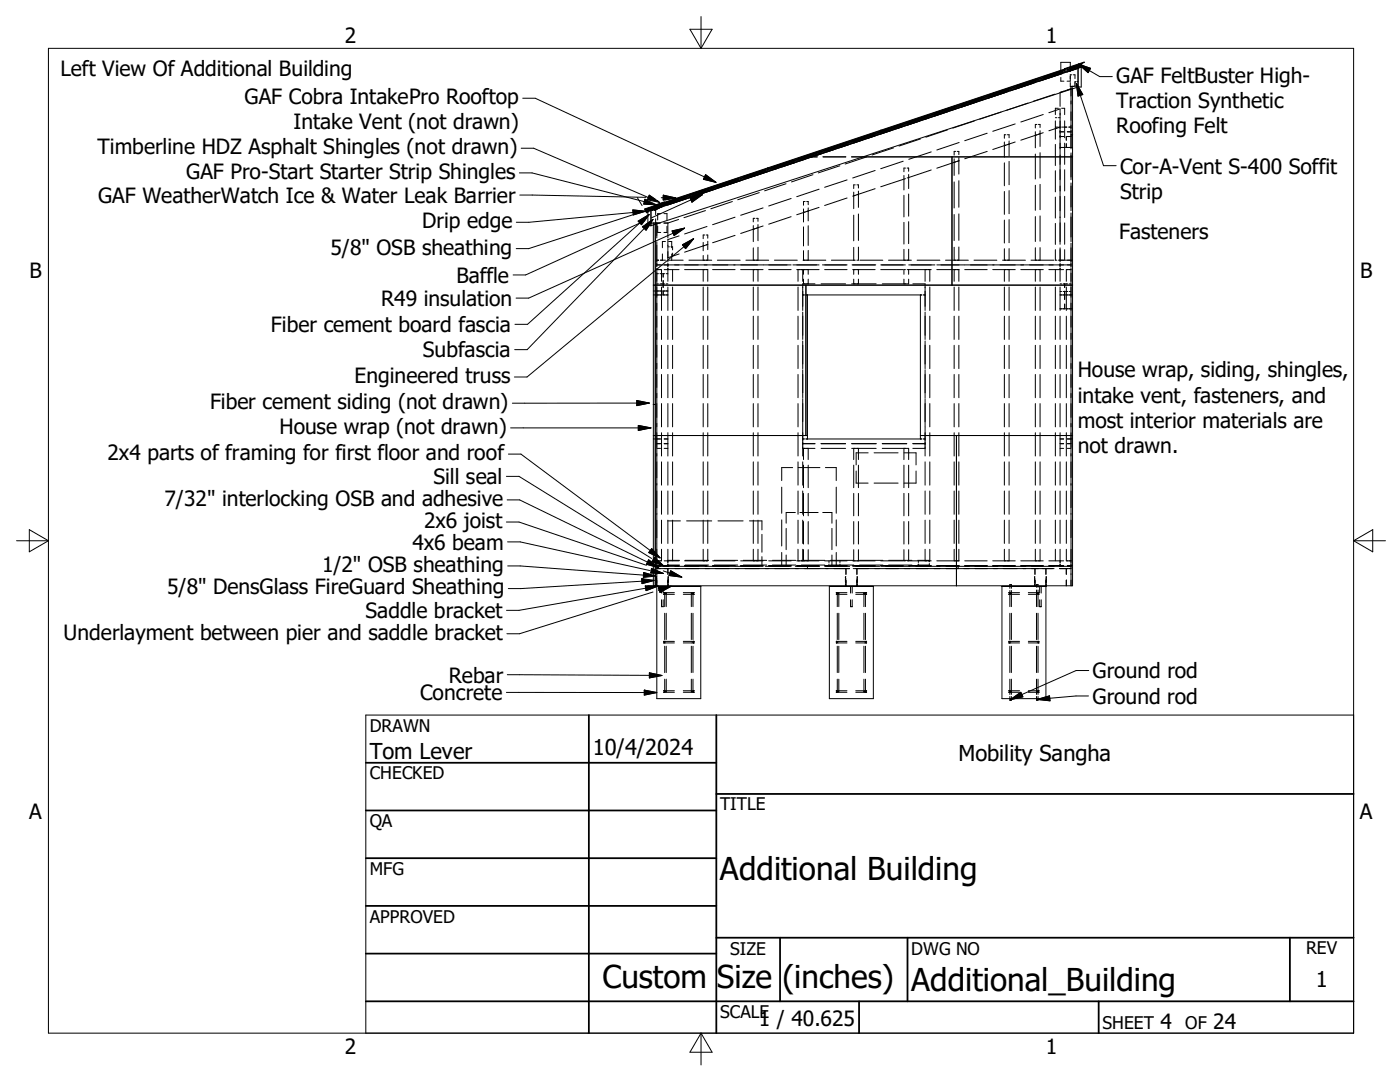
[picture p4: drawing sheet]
<svg xmlns="http://www.w3.org/2000/svg" width="279mm" height="216mm" viewBox="0 0 279 216" stroke-linecap="round" stroke-linejoin="round" font-family="sans-serif">
<g fill="none" stroke="#000" stroke-width=".2">
<path d="M9.7 9.6h260.4v196.6h-260.4zM104.3 19.6h2.5l36.1 16.8M137.7 5.8h4.4l-2.2 3.8zM139.9 3.3v6.3M196 19.6l-4.7 1.6M196.2 19.4l-4.4 1.4M196.3 19.7l-4.3 1.5M197.4 19.1l-4 1.3M198.4 18.5h.1M198.4 18.5l-65.8 22M201.6 17.5l-4.3 1.5M201.7 17.9l-4.3 1.5"/>
<path d="M207 15.7l-4.3 1.5M207.2 16.1l-4.4 1.4M207.5 15.8l-10.8 3.6M207.5 15.7l-4 1.3M209.3 15h.1M209.3 15.1h.1M209.7 15l-.4 .1M210.5 14.7l-2 .7M210.5 14.7v.1M210.5 14.7l-.4 .1M210.5 18.8l-4.3 1.4M210.5 14.8l-2 .6"/>
<path d="M210.5 14.6h.1M211.7 15.5v.7h.6M212 14.7l-4.3 1.4M212 14.3l-4.5 1.4M212.1 14.2l-1.6 .6M212.3 18.2l-.7 .3v2.7M212.5 13.9l-4.4 1.5M212.5 13.7h.1M212.5 13.8l3.9-1.4-85.7 28.5 1.8-.5M212.5 13.7v.1M212.5 13.8h.1M212.6 13.8l-14.2 4.7"/>
<path d="M212.6 14.3l-4.3 1.4M213 17.9l.7-.2-2.1 .7M213.6 16.5v.7M213.6 14.3v-1.9h-1.9v2.4M213.7 17.2h.7M213.7 17.2v12.5M213.9 14.9h-.3v1.3h-.6M214.1 17.2h.1M214.1 17.6v99.3h-83.7v-72.1M214.1 17.2v.2M214.2 14.9h.3v.8M214.7 17.2h.4"/>
<path d="M214.7 16.3h-.2v.9M214.8 16.7l5.4 16.4h2.6M214.8 16.7l1.3 2.2-1 .3zM214.9 16.3h.2M215.1 13.2h.1M215.1 17.2h.1M215.1 13v.4M215.1 13.4v4M215.1 13.6l-2.2 .8M215.1 13.2l-2.1 .7M215.1 13.2l-1.5 .4M215.1 17.4l-85.2 27.6"/>
<path d="M215.2 12.8l4.3 2.5h2.5M215.2 12.8l2.4 .8-.4 .9zM215.7 12.8l-3.1 1M215.7 12.8l.1 .4M215.7 12.8l.1 .2M215.8 13l-86.8 28.9M215.8 12.9l-2.2 .8M215.8 13v.2M215.8 13.3v4.1h-.7M215.8 12.8l-2.3 .8M215.8 13.2l-2.1 .7M215.8 13.2l-86.8 28.9"/>
<path d="M215.8 13.2l.1 .1M215.9 13.3l-86.8 28.9M216.1 12.6l-.2 .2 .2 .4-.3-.2M103.7 34.5h2.5l22.9 5.9M103.7 38.9l25.2 .5M104 29.6h2.5l22.9 9.8M127.2 39.4l1 1.6M129.2 40l-.5-.2-.2 .9 1.6 .1M129.3 39.4h.2M129.4 39.4h.1M129.4 39.4l.2-.5 1.2 .9M132 39.5h2.9"/>
<path d="M134.9 39.5l-2.5-.6-.1 .9M134.9 39.5l-2.2 .4M134.9 39.8l-2.3 .8M136.5 39.2l-4.3 1.5M136.6 39.3l-4.4 1.4M137.4 39.1l-8.2 2.8M137.7 39.4l2.5-.6-2.1 1.5zM140.2 38.8l-10.2 4.7M140.8 38l-4.7 1.6M140.8 34.9l2.1 1.5-2.5-.6zM142 37.4l-4.4 1.5M142.1 37.8l-4.4 1.4"/>
<path d="M146.6 35.9l-4.6 1.6M147.4 35.6l-4.3 1.5M147.5 36l-4.3 1.4M148 35.6l-9.9 3.2M148.9 35.1h.1M148.9 35.2h.1M149.3 35l-.4 .2M150.1 34.8l-2.3 .8M150.1 34.8h.1M150.1 34.8l-.4 .1M150.2 34.9l-2.4 .7M150.2 34.8v.1"/>
<path d="M150.2 34.7h.1M151.5 38.4l-4.3 1.5M152.2 34.2l-2 .7M152.2 34.1l-2 .6M152.6 34l-4.2 1.4M152.8 33.8l-4.3 1.5M152.9 34.2l-4.3 1.4M153.3 33.5v.1M153.4 33.8l-4.3 1.4M155 33.7l-4.6 1.5M156.9 36.7l-4.3 1.4M157.2 32.5l-4 1.3"/>
<path d="M157.7 32.3l-4.1 1.4M157.9 39.6l-4.5 1.5M158.2 32l-4.3 1.4M158.3 32.1v.2M158.4 32.5v-.1l-4.4 1.4M158.7 32l-4.3 1.4M162.2 34.9l-4.2 1.4M162.2 30.7l-4 1.4M162.2 30.8l-4 1.4M163 30.6l-2.2 .7h2.3M163.5 37.8l-4.5 1.5M163.7 30.2l-4.4 1.4"/>
<path d="M163.8 30.6l-4.4 1.4M164 30.2l-5.2 1.8M164.2 31.3h4.6M167.2 29.2l-4 1.3M167.2 29.1l-4 1.3M167.6 33.1l-4.3 1.4M169.1 39.5l-4.5 1.5M169.1 35.9l-4.5 1.5M169.1 28.4l-4.4 1.4M169.3 28.9l-4.2 1.4M169.3 28.5l-5.2 1.7M169.5 28.3l-.5 .1"/>
<path d="M169.9 31.3h44.2M170.2 28.1l-2 .6M170.2 28.1h.1M170.2 28.1l-.4 .1M170.3 28.1v.1M170.3 28h.1M170.3 28v.1M170.4 38.3v3.3M170.7 36.9h-.3v.7M170.7 39l-.3 .1M171 36.9h.3v.6M171.3 38.1v3.3"/>
<path d="M171.3 38.8l-.3 .1M172.3 27.5l-4 1.3M172.3 27.4l-2 .7M173 31.3l-4.3 1.4M174.5 26.6l-4.3 1.4M174.7 37.7l-4.5 1.4M174.7 34l-4.5 1.5M174.7 26.7l-5.2 1.7M175.8 26h.1M178.3 29.5l-4.3 1.4M179.3 25.2l-4.3 1.4M179.9 24.8l-4.3 1.4"/>
<path d="M180 24.9l-6.7 2.2M180 25.1l-4.3 1.5M180.2 35.8l-4.4 1.5M180.2 32.2l-4.4 1.5M180.4 35v2.9M180.4 39v4.3M180.7 33.5h-.3v.8M180.7 35.6l-.3 .1M181 33.5h.3v.7M181.3 34.8v2.8M181.3 38.7v4.4M182.4 24.1l-4.1 1.4"/>
<path d="M183.5 24.2l-4.6 1.5M183.7 27.7l-4.3 1.4M185.3 23.2l-4.9 1.6M185.4 23l-4.4 1.4M185.5 23.3l-4.4 1.5M185.8 33.9l-4.8 1.6M185.8 30.3l-4.4 1.5M186.8 22.6v.2M187.4 22.5l-4 1.3M187.4 22.4l-4 1.3M189.1 25.9l-4.3 1.5M189.2 22.3l-2.3 .7v-.1"/>
<path d="M189.6 21.7h-.4M190 31.3v25.6M190.4 21.4l-2 .6M190.4 21.4v.1M190.4 21.4l-.4 .1M190.4 31.7v3.3M190.4 36.3v5.2M190.7 21.4l-4.9 1.6M190.7 30.2h-.3v.7M190.7 32.3l-.3 .1M190.8 21.2l-4.4 1.4M190.9 21.5l-4.3 1.5"/>
<path d="M191 30.2h.4v.6M191.4 31.5v3.2M191.4 36.1v5.3M191.4 32.1l-.4 .1M191.4 32.1l-4.4 1.5M191.4 28.4l-4.4 1.5M192.4 20.8l-4 1.3M192.5 20.7l-2.1 .6M194.4 24.1l-4.3 1.5M197 30.2l-4.5 1.5M197 26.6l-4.5 1.5M199.8 22.4l-4.3 1.4"/>
<path d="M200.4 28.3v3.1M200.4 32.5v4.6M200.4 38.2v4.6M200.7 26.9h-.3v.7M200.7 29l-.3 .1M201.1 26.9h.3v.6M201.4 28.1v3M201.4 32.2v4.7M201.4 38v4.7M201.4 28.8l-.3 .1M202.6 28.3l-4.5 1.5M202.6 24.7l-4.5 1.5"/>
<path d="M205.1 20.6l-4.2 1.4M206.6 26.3v3.2M206.6 30.7v5M206.6 37v5M206.9 24.8h-.3v.7M206.9 26.9l-.3 .1M207.2 24.8h.4v.6M207.6 26.1v3.1M207.6 30.5v5M207.6 36.8v5M207.6 26.7l-.4 .1M208.2 26.5l-4.5 1.5"/>
<path d="M208.2 22.8l-4.5 1.5M209.3 22.5l2.3-.8v27M210.6 24.1v1.4M210.6 25.6v2.2M210.6 28.8v4.2M210.6 34.1v4.2M210.6 39.3v4.2M210.6 25.4h.6M210.6 23.5h.3M211.2 21.6h-.6v1.3M211.2 25.5l.4-.1-2.3 .7M211.2 23.5h.4"/>
<path d="M211.6 27.2h.7M211.6 26.3h.7M211.6 29.4h1M211.9 21.6h.6v1.3M211.9 25.4h1M212.5 24.1v3.4M212.5 28.6v4.2M212.5 33.9v4.2M212.5 39.2v4.2M212.7 29.4h1.1M212.8 27.2v.8M212.8 28.7v.7"/>
<path d="M213 27.2h.7M213 26.3h.7M213.3 25.4h.4M213.7 30.5v5.4M213.7 36.5v5.5M213.7 26.9h.1M214 29.4h.1M214 26.9h.1M126.5 42.8l-21 6.8h-2.5M127.8 44.5l-22.9 10.4h-2.5M128.7 41.8h.1M128.8 41.8h.2"/>
<path d="M128.8 42.1l-2.5-.2 .1 1 2.4-.7-23.2 2.2h-2.6M128.8 42.1h.1M128.9 41.7l.1 .2M129 41.8v.1M129 41.9v.2M129 42.1l.1 .1M129.1 42l.1 .1M129.2 42.2h.1M129.2 42.2l-.2 .2 .3-.1M129.2 41.9l.1 3.1h.6M129.5 41.7l-.2 .2M129.6 42.8l-24.3 21.9h-2.5"/>
<path d="M129.6 42.8l-2.2 1.3 .6 .7M129.6 42.8l-1 1.4M129.9 44.5h.3M129.9 42h.3M129.9 41.6l-.2 .1M129.9 41.6v.1M129.9 41.9v3.1M130 41.6l-1.3 .5M130.2 41.4l-1.2 .4M130.2 44.5h1.6M130.3 43.8l-25.1 26h-2.5M130.3 43.8l-1.4 2.1-.7-.7 .2-.1"/>
<path d="M130.3 43.8l-1.4 1M130.4 58.9h.1M130.4 58.1h.1M130.4 44.5v.1M130.4 56.9h.1M130.5 42h.3v.8M130.6 58.9h.3M130.6 58.1h.3M130.6 56.9h83.5M130.8 44.5v.1M130.8 44.7v72.2M130.8 43.7v.8"/>
<path d="M131 58.9h1.1M131 58.1h1.1M131.1 44.5v3M131.1 48.2v5M131.1 53.5v54.9M131.1 53.8h.9v2.3M131.1 52.9h21.2M131.1 51.9h.4M131.1 56.6h.3M131.1 54.6h.3M131.1 40.1l.1 .1M131.1 41l-2.3 .8"/>
<path d="M131.1 40l.3 .2M131.2 41.1l-2.2 .7M131.2 41.4l-2.1 .7M131.3 45.1v1.3h.6M131.7 56.6h.4M131.7 54.6h.4M131.8 51.9h1M131.9 42.6h-.6v1.3M132 57.3v4.6M132 40.9l-2.1 .7M132.2 50.7v1.2M132.2 58.9h1.1"/>
<path d="M132.2 56.6h.5M132.2 58.1h1.1M132.2 54.6h.5M132.3 54.6v.7M132.3 56v1.4M132.3 58.1v.8M132.5 44.5h.8M132.5 42.6h.6v1.3M132.5 40.4l-3.8 1.4M132.5 40.4l.1 .1M132.6 53.8h2.9M132.6 40.5l-3.9 1.3"/>
<path d="M132.6 40.5v.1M132.6 40.7h.1M132.6 40.7l-1.2 .3M132.6 40.6h.1M132.8 48.2h-.6v1.2M133 56.6h.3M133 54.6h.3M133.1 40.6l-2.3 1.3-.1-.3M133.1 40.6l-2.3 .8M133.1 40.6l-1.7 .2M133.1 45.1v1.3h-.6M133.3 44.5v3"/>
<path d="M133.3 52.6v.6M133.3 53.5v2.6M133.3 57.3v4.6M133.3 49.3h.3M133.4 51.9h2.9M133.4 48.2h.7v1.2M133.9 49.3h.3v.6M134.1 50.7v1.2M134.1 46.1l2.5-.6-2.1 1.5zM134.2 50.5v.6M134.2 53.8v2.3M134.2 57.3v4.6"/>
<path d="M135.4 43.8l-2.1 .7M135.5 47.1l-2.2 .7v4.4M135.5 50.7l-2.2 .7M136.2 48.8l2.2-1.2-1.6 2zM136.6 53.8h4.7v2.3M136.6 45.5l-31.1 14h-2.5M137.5 51.9h4.5M138.4 47.6l-33.2 27.6h-2.5M140.3 48.4v1.6M140.3 51v.9M140.3 53.8v2.3M140.3 57.3v4.6"/>
<path d="M140.6 46.9h-.3v.7M140.6 49l-.3 .1M140.8 42l-4.3 1.4M140.9 46.9h.4v.6M141.1 48.8l-4.5 1.5M141.1 45.2l-4.5 1.5M141.3 48.1v1.7M141.3 50.9v1M141.3 57.3v4.6M141.3 48.8l-.4 .1M142.2 53.8h4.5M143.2 51.9h4.5"/>
<path d="M146.2 40.2l-4.3 1.5M146.7 47l-4.5 1.4M146.7 43.3l-4.5 1.5M147.8 53.8h4.5M148.9 51.9h4.5M150.3 45v3.2M150.3 49.5v2.4M150.3 53.8v2.3M150.3 57.3v4.6M150.7 43.6h-.4v.7M150.7 45.6l-.4 .1M151 43.6h.3v.6"/>
<path d="M151.3 44.8v3.2M151.3 49.3v2.6M151.3 53.8v2.3M151.3 57.3v4.6M151.3 45.4l-.3 .1M152.3 45.1l-4.5 1.5M152.3 41.5l-4.5 1.5M152.3 52.9h5.6M153.4 53.8h4.5M154.6 51.9h4.5M157.9 43.2l-4.5 1.5M158.2 52.9h5.3"/>
<path d="M159 53.8h4.5M159.3 53.8v2.3M159.3 57.3v4.6M160.2 53.8v2.3M160.2 58.9h.3M160.3 51.9h4.5M160.4 41.7v2.6M160.4 45.3v3.8M160.4 50v1.9M160.4 53.8v.9M160.4 55.7v.9M160.7 40.2h-.3v.8"/>
<path d="M160.7 42.3l-.3 .1M160.8 58.9h23.2M160.8 56.9v30M161 40.2h.3v.6M161.1 58.9v28.7M161.3 41.5v2.6M161.3 45v4M161.3 50v1.9M161.3 53.8v.9M161.3 55.7v.9M162.6 56.6h-2.4v5.3M163.5 41.4l-4.5 1.5"/>
<path d="M163.9 56.6h4.8M164.1 52.9h5M164.6 53.8h4.5M165.9 51.9h4.8M170 56.6h4.9M170 52.9h4.8M170.2 53.8h4.5M170.4 42.9v5.2M170.4 49.4v2.5M170.4 53.8v.9M170.4 55.7v.9M171.3 49.3v2.6h-.3"/>
<path d="M171.3 42.7v5.3M171.3 53.8v.9M171.3 55.7v.9M171.6 51.9h4.6M175.8 53.8h4.4M175.8 52.9h4.9M176.1 56.6h4.9M177.3 51.9h4.6M180.4 44.4v4.3M180.4 49.8v2.1M180.4 55.7v.9M180.7 53.8h-.3v.9"/>
<path d="M181 53.8h4.8M181.3 55.7v.9h-.3M181.3 44.2v4.4M181.3 49.7v2.2M181.3 53.8v.9M181.4 52.9h5.2M182.2 56.6h2.4v5.3M183 51.9h4.6M183.7 58.9v28.7M184.3 58.9h.3M184.6 53.8v2.3M185.6 53.8v2.3"/>
<path d="M185.6 57.3v4.6M187 53.8h4.4M187 52.9h5.5M188.7 51.9h4.5M190.4 42.8v5.2M190.4 49.3v2.6M190.4 53.8v2.3M190.4 57.3v4.6M191.4 42.7v5.3M191.4 49.3v2.6M191.4 53.8v2.3M191.4 57.3v4.6"/>
<path d="M192.5 53.8h4.5M192.5 52.9h21.2M194.4 51.9h4.5M198.1 53.8h4.5M200.1 51.9h4.5M200.4 43.9v4.6M200.4 49.6v2.3M200.4 53.8v2.3M200.4 57.3v4.6M201.4 43.8v4.6M201.4 49.6v2.3M201.4 53.8v2.3"/>
<path d="M201.4 57.3v4.6M203.7 53.8h4.5M205.8 51.9h4.5M206.6 43.2v5M206.6 49.4v2.5M206.6 53.8v2.3M206.6 57.3v4.6M207.6 43.1v5M207.6 49.4v2.5M207.6 53.8v2.3M207.6 57.3v4.6M209.3 53.8h3"/>
<path d="M210.6 44.6v4.2M210.6 49.8v2.1h.3M210.6 53.8v2.3M210.6 57.3v4.6M211.2 51.9h2.6M211.6 49.5v2.7M211.6 52.6v.6M211.6 53.5v2.6M211.6 57.3v4.6M211.6 58.9h1M211.6 56.6h.3M211.6 58.2h.3"/>
<path d="M212.2 56.6h.4M212.2 58.2h.4M212.5 44.5v4.2M212.5 49.8v2.1M212.5 56.6v.8M212.5 58.1v1.7M212.7 58.9h1.1M212.7 56.6h.4M212.7 58.2h.4M212.8 57.3v4.6M213.4 56.6h.3M213.4 58.2h.3"/>
<path d="M213.7 42.5v5.7M213.7 48.5v4.8M213.7 53.5v54.9M213.7 53.8h-.9v2.3M214 51.9h.1M214 58.9h.1M127.1 79.9l2.5 .5-2.5 .5zM132 63.1v4.6M132 68.9v4.6M132 74.7v4.7M133.3 63.1v4.6M133.3 68.9v4.6"/>
<path d="M133.3 74.7v4.7M134.2 63.1v4.6M134.2 68.9v4.6M134.2 74.7v4.7M140.3 63.1v4.6M140.3 68.9v4.6M140.3 74.7v4.7M141.3 63.1v4.6M141.3 68.9v4.6M141.3 74.7v4.7M150.3 63.1v4.6M150.3 68.9v4.6"/>
<path d="M150.3 74.7v4.7M151.3 63.1v4.6M151.3 68.9v4.6M151.3 74.7v4.7M159.3 63.1v4.6M159.3 68.9v4.6M159.3 74.7v4.7M160.2 62.3v5.4M160.2 68v5.5M160.2 73.8v5.6M160.2 79.5v5.7M184.6 62.3v5.4"/>
<path d="M184.6 68v5.5M184.6 73.8v5.6M184.6 79.5v5.7M185.6 63.1v4.6M185.6 68.9v4.6M185.6 74.7v4.7M190.4 63.1v4.6M190.4 68.9v4.6M190.4 74.7v4.7M191.4 63.1v4.6M191.4 68.9v4.6M191.4 74.7v4.7"/>
<path d="M200.4 63.1v4.6M200.4 68.9v4.6M200.4 74.7v4.7M201.4 63.1v4.6M201.4 68.9v4.6M201.4 74.7v4.7M206.6 63.1v4.6M206.6 68.9v4.6M206.6 74.7v4.7M207.6 63.1v4.6M207.6 68.9v4.6M207.6 74.7v4.7"/>
<path d="M210.6 63.1v4.6M210.6 68.9v4.6M210.6 74.7v4.7M211.6 63.1v4.6M211.6 68.9v4.6M211.6 74.7v4.7M211.6 61.6h1M212.5 60.7v.9M212.7 61.6h1.1M212.8 63.1v4.6M212.8 68.9v4.6M212.8 74.7v4.7"/>
<path d="M214 61.6h.1M101.1 95.1h2.5l26.4 16.3M101.2 99.8h2.5l26.2 12.7M101.5 90.6h2.5l27.6 20.6M101.9 85.4h28M127.4 84.9l2.5 .5-2.5 .5zM129.6 80.4l-27.3 .1M130.4 87.6h.1M130.4 80.7h.4M130.4 86.9h.1M130.6 87.6h.3M130.6 86.9h30.5"/>
<path d="M131 87.6h.8M131.1 88.5h.7M131.1 89.5h.7M132 80.5v4.7M132 86.3v4.7M132 92.2v4.6M132 98v4.6M132.6 88.5h.7M132.6 89.5h.7M132.6 87.6h.7M133.3 80.5v4.7M133.3 86.3v4.7"/>
<path d="M133.3 92.2v4.6M133.3 98v4.6M134.2 80.5v4.7M134.2 86.3v4.7M134.2 92.2v4.6M134.2 98v4.6M140.3 80.5v4.7M140.3 86.3v4.7M140.3 92.2v4.6M140.3 98v4.6M141.3 80.5v4.7M141.3 86.3v4.7"/>
<path d="M141.3 92.2v4.6M141.3 98v4.6M150.3 80.5v4.7M150.3 86.3v4.7M150.3 92.2v4.6M150.3 98v4.6M151.3 80.5v4.7M151.3 86.3v4.7M151.3 92.2v4.6M151.3 98v4.6M156 97.2v5.2M158.2 93.3h-2.2v2.6"/>
<path d="M159.3 80.5v4.7M159.3 86.3v4.7M159.3 92.2v4.6M159.3 98v4.6M159.3 93.3h4.3M160.2 85.3v5.7M160.2 92.2v4.6M160.2 98v4.6M160.2 88.5h2.4M160.2 89.5h2.4M160.2 87.6h.3M160.4 89.5v2.2"/>
<path d="M160.4 92.8v4.5M160.4 98.5v4.4M160.8 87.6h23.2M161.3 89.5v2.2M161.3 92.8v4.5M161.3 98.5v4.4M163.9 88.5h4.8M163.9 89.5h4.8M164.7 93.3h2.2v2.6M166.9 97.2v5.2M170 88.5h4.9M170 89.5h4.9"/>
<path d="M170.4 89.5v2.2M170.4 92.8v4.5M170.4 98.5v4.4M170.9 94v2.4h2.4M171.3 89.5v2.2M171.3 92.8v4.5M171.3 98.5v4.4M173.3 90.4h-2.4v2.4M174.4 96.4h4.8M174.4 90.4h4.8M176.1 88.5h4.9M176.1 89.5h4.9"/>
<path d="M180.4 89.5v2.2M180.4 92.8v4.5M180.4 98.5v4.4M180.4 90.4h2.4v2.4M181 89.5h.3v2.2M181.3 92.8v4.5M181.3 98.5v4.4M182.2 88.5h2.4M182.2 89.5h2.4M182.8 94v2.4h-2.4M183.7 86.9h30.4M184.3 87.6h.3"/>
<path d="M184.6 85.3v5.7M184.6 92.2v4.6M184.6 98v4.6M185.6 80.5v4.7M185.6 86.3v4.7M185.6 92.2v4.6M185.6 98v4.6M190.4 80.5v4.7M190.4 86.3v4.7M190.4 92.2v4.6M190.4 98v4.6M190.9 86.9v30"/>
<path d="M191.4 80.5v4.7M191.4 86.3v4.7M191.4 92.2v4.6M191.4 98v4.6M200.4 80.5v4.7M200.4 86.3v4.7M200.4 92.2v4.6M200.4 98v4.6M201.4 80.5v4.7M201.4 86.3v4.7M201.4 92.2v4.6M201.4 98v4.6"/>
<path d="M206.6 80.5v4.7M206.6 86.3v4.7M206.6 92.2v4.6M206.6 98v4.6M207.6 80.5v4.7M207.6 86.3v4.7M207.6 92.2v4.6M207.6 98v4.6M210.6 80.5v4.7M210.6 86.3v4.7M210.6 92.2v4.6M210.6 98v4.6"/>
<path d="M211.6 80.5v4.7M211.6 86.3v4.7M211.6 92.2v4.6M211.6 98v4.6M211.6 88.5h.7M211.6 89.5h.7M211.6 87.6h.7M212.8 80.5v4.7M212.8 86.3v4.7M212.8 92.2v4.6M212.8 98v4.6M213 88.5h.7"/>
<path d="M213 89.5h.7M213 87.6h.8M214 87.6h.1M3.3 107.9h6.4M5.8 105.7l3.9 2.2-3.9 2.2zM101.1 104.2h2.5l25.4 8.6M101.3 108.1h2.5l25.9 5.7M101.3 112.9h2.5l26 2M128.5 115.5h-.4v1l2.2-.6M128.8 116.9l.1 1 2.4-1M129.3 116.9h2M129.9 115.8l-25.9 1.6h-2.6"/>
<path d="M129.9 114.7l-1.4-.5-.1 .7M130 113.6l-.1 .3M130.1 112.2l-.6-.5-.5 .9 1.6 .4M130.3 118.1l-26.6 8.4h-2.5M130.4 111.6h.1M130.8 114.4h1.6M130.9 114.1l1.5 .3M130.9 110.9l-1.4-.6 .6-.8 1.6 1.8M131 115.1v.2M131 115.5l.1 .6M131 116.5l.1 .5M131 115.8h.1"/>
<path d="M131 116h.1M131 116.2h.1M131 115.4h.1M131 115.6h.1M131.1 115.1h.1M131.1 117h8.8v22.4h-8.8zM131.1 108.5v8.4M131.1 116.8v.1M131.1 113.5h38.5M131.1 113h21.2M131.1 112.9h.7M131.1 113.9l1.3 .5"/>
<path d="M131.3 111.8l.4 .5M131.3 116.9l-27.7 4.9h-2.5M131.4 117.3l2.6-.3-2.3 1.2zM131.7 112.6l.8 .4M131.7 112.5l.8 .5M131.8 112.3l.7 .7M132 119.7v1.3h.1M132 103.8v4.6M132 109.6v2.3h-.9M132 117v1.3M132.3 119.7v1.3h-.1M132.3 117v1.3"/>
<path d="M132.4 113.9l3.7 1.3M132.4 118.3l.3 .1M132.5 118.6h.1M132.5 118.3h.1M132.6 112.9h2.9M132.6 111.9h2.9M132.7 118.4l-.3 .2M132.7 118.3h.1M132.7 118.4v2.6M132.7 118.4h.1M132.7 118.6h1.9M132.7 118.3h1.9"/>
<path d="M132.9 118.4h.1M133 118.3h.1M133 118.4v2.6M133.3 115.1h.1M133.3 116.8v.1M133.3 115.8h.1M133.3 116h.1M133.3 116.2h.1M133.3 115.4h.1M133.3 115.6h.1M133.3 103.8v4.6M133.3 109.6v2.6"/>
<path d="M133.3 112.5v.4M133.3 113h.1M133.3 113.5v1.1M133.3 115.7v1.2M133.3 112.7h2.3M133.3 111.8h2.3M133.3 103.9h2.5M133.4 115.1v.2M133.4 115.5l-.1 .6M133.4 116.5l-.1 .5M133.9 113.9l2.2 1.3-2.6-.4zM134 117l-2.6 .8"/>
<path d="M134.2 103.8v4.6M134.2 109.6v2.3M136.4 118.6h1.8M136.4 118.3h1.8M136.6 112.9h4.5M136.7 112.7h4.7M136.7 111.8h4.7M137 103.9h5M138 118.3h.1M138 118.4v2.6M138 118.4h.1M138.2 118.4h.1"/>
<path d="M138.3 118.4l.2 .2M138.3 118.3h.1M138.3 118.4v2.6M138.3 118.3v.1M138.4 118.6h.1M138.4 118.3h.1M138.5 118.3h-.2M140.3 103.8v4.6M140.3 109.6v2.3M141.3 109.6v2.3h-4.7M141.3 103.8v4.6M142.2 112.9h4.5"/>
<path d="M142.2 111.9h4.5M142.5 112.7h4.7M142.5 111.8h4.7M143.3 103.9h5M147.8 112.9h4.5M147.8 111.9h4.5M148.3 112.7h4.7M148.3 111.8h4.7M149.6 103.9h2.5v1.8M150.3 103.8v4.6M150.3 109.6v2.3M151.3 103.8v4.6"/>
<path d="M151.3 109.6v2.3M152.1 106.6v3.6M152.1 111.1v1.8M152.7 113h5.2M153.4 112.9h4.5M153.4 111.9h4.5M154.1 112.7h4.7M154.1 111.8h4.7M156 103.7v5.2M156 110.2v2.7M156.9 105.4v4.3M156.9 110.7v2.2"/>
<path d="M158.7 113h4.9M158.7 102.3h-1.8v2.1M159 112.9h4.5M159 111.9h4.5M159.3 103.8v4.6M159.3 109.6v2.3M159.6 102.3h3.7M159.9 112.7h4.7M159.9 111.8h4.7M160.2 103.8v4.6M160.2 109.6v2.3M160.4 104.1v4.5"/>
<path d="M160.4 109.7v2.2M161.1 113v.2M161.1 113.3v.2M161.3 104.1v4.5M161.3 109.7v2.2M164.2 102.3h1.8v2.1M164.6 113h5M164.6 112.9h4.5M164.6 111.9h4.5M165.4 111.9v.3M165.4 112.5v.4M165.5 117h8.8v22.4h-8.8z"/>
<path d="M165.7 112.7h4.7M165.7 111.8h4.7M166 105.4v4.3M166 110.7v2.2M166.9 118.3h.2M166.9 103.7v5.2M166.9 110.2v2.7M167 118.6h.1M167 118.3h.1M167.1 118.3v.1M167.1 118.4l-.2 .2M167.1 118.4h.1"/>
<path d="M167.1 118.3h.1M167.1 118.4v2.6M167.1 118.6h1.9M167.1 118.3h1.9M167.3 118.4h.1M167.4 118.3h.1M167.4 118.4v2.6M167.6 111.9v.3M167.6 112.5v.4M168.7 115.8h.1M168.7 116.1h.1M168.7 116h.1"/>
<path d="M168.7 116.2h.1M168.7 115.4h.1M168.7 115.6h.1M168.7 115.1v.2M168.7 115.5v.6M168.7 116.5l.1 .5M168.8 115.1h.1M168.8 115.8h.1M168.8 116.1h.1M168.8 116h.1M168.8 116.2h.1M168.8 115.4h.1"/>
<path d="M168.8 115.6h.1M168.8 113.5v1.1M168.8 115.7v1.2M169.7 119.7v1.3h.2M169.7 117v1.3M170.1 119.7v1.3h-.1M170.1 117v1.3M170.2 113h5.4M170.2 112.9h4.5M170.2 111.9h4.5M170.3 113.5h40.1M170.4 104.1v4.5"/>
<path d="M170.4 109.7v2.2M170.8 118.6h1.9M170.8 118.3h1.9M171 115.1h.1M171 115.8h.1M171 116h.1M171 116.2h.1M171 115.4h.1M171 115.6h.1M171 116.8v.1M171 113.5v1.1M171 115.7v1.2"/>
<path d="M171.1 115.5l-.1 .6M171.1 115.1v.2M171.1 116.5l-.1 .5M171.3 104.1v4.5M171.3 109.7v2.2M171.5 112.7h4.7M171.5 111.8h4.7M172.4 118.4h.1M172.4 118.3h.1M172.4 118.4v2.6M172.6 118.4h.1M172.7 118.4h.1"/>
<path d="M172.7 118.4l.2 .2M172.7 118.3h.1M172.7 118.4v2.6M172.7 118.3v.1M172.8 118.6h.1M172.8 118.3h.1M172.9 118.3h.1M172.9 118.3h-.2M173 118.6h-.1M175.8 113h37.9M175.8 112.9h4.4M175.8 111.9h4.4"/>
<path d="M177.3 112.7h4.7M177.3 111.8h4.7M180.4 109.7v2.2h.3M180.4 104.1v4.5M181 111.9h4.8M181.3 104.1v4.5M181.3 109.7v2.2M181.4 112.9h4.4M183.1 111.8h2.4v.3M183.3 111.9v.3M183.3 112.5v.4M184.6 103.8v4.6"/>
<path d="M184.6 109.6v2.3M185.5 112.4v.4l-2.4-.1M185.5 112.8v.1M185.6 103.8v4.6M185.6 109.6v2.3M187 112.9h4.4M187 111.9h4.4M190.4 103.8v4.6M190.4 109.6v2.3M191.2 113v.2M191.2 113.3v.2M191.4 103.8v4.6"/>
<path d="M191.4 109.6v2.3M192.5 112.9h4.5M192.5 111.9h4.5M198.1 112.9h4.5M198.1 111.9h4.5M200 117h8.7v22.4h-8.7zM200.4 103.8v4.6M200.4 109.6v2.3M201.3 118.6h.1M201.4 118.3h-.1M201.4 118.3h.1M201.4 118.6h.1"/>
<path d="M201.4 103.8v4.6M201.4 109.6v2.3M201.5 118.6h.1M201.5 118.3h.1M201.5 118.3v.1M201.5 118.4l-.1 .2M201.5 118.4h.1M201.5 116.8v.6M201.5 117.8v.5M201.5 118.4v2.6M201.6 118.6h1.9M201.6 118.3h1.9"/>
<path d="M201.6 116.7h-.1M201.7 118.4h.1M201.7 116.7h.1M201.8 116.8v.6M201.8 117.8v.5M201.8 118.4v2.6M203.7 112.9h4.5M203.7 111.9h4.5M205.2 118.6h1.9M205.2 118.3h1.9M206.5 115.8h.1M206.5 115.5v.6"/>
<path d="M206.5 116h.1M206.5 116.2h.1M206.5 115.4h.1M206.5 115.6h.1M206.5 115.1v.2M206.5 116.5v.5M206.5 115.1h.1M206.5 113.5v1.1M206.5 115.7v1.2M206.6 103.8v4.6M206.6 109.6v2.3M206.9 118.4h.1"/>
<path d="M206.9 117.7v.6M206.9 118.4v2.6M207 116.7l-.1 .5M207.1 118.4h.1M207.1 116.7l.1 .5M207.2 118.4l.2 .2M207.2 117.7v.6M207.2 118.4v2.6M207.2 118.6h.1M207.2 118.3h.1M207.4 118.3l-.2 .1M207.5 117v1.3"/>
<path d="M207.5 119.7v1.3M207.6 103.8v4.6M207.6 109.6v2.3M207.8 119.7v1.3h-.1M207.8 117v1.3M208.7 113.5v1.1M208.7 115.7v1.2M208.7 115.1h.1M208.7 115.8h.1M208.7 116h.1M208.7 116.2h.1M208.7 115.4h.1"/>
<path d="M208.7 115.6h.1M208.7 116.8v.1M208.8 115.5l-.1 .6M208.8 115.1v.2M208.8 116.5l-.1 .5M209.3 112.9h3M209.3 111.9h3M210.6 103.8v4.6M210.6 109.6v2.3M211.4 113.5h2.3M211.6 103.8v4.6M211.6 109.6v2.6"/>
<path d="M211.6 112.5v.4M211.6 113h.1M212.8 103.8v4.6M212.8 109.6v2.3h.9M212.8 113.5v1.1M212.8 115.7v1.2M213 112.9h.8M213.7 108.5v8.4M214 112.9h.1M270.1 107.9h6.4M270.1 107.9l3.9-2.2v4.4zM101.1 138.2h30"/>
<path d="M101.2 134.6l30.9 .2M128.6 137.7l2.5 .5-2.5 .5zM129.6 134.3l2.5 .5-2.5 .5zM132.4 138.1h.2M132.4 137.9l.3 .1M132.5 137.8h.1M132.5 128.3h.1M132.6 128v.2l-.2 .1M132.6 128h-.2M132.7 138l-.1 .1M132.7 138h.1M132.7 122.4v5.2"/>
<path d="M132.7 128.9v5.3M132.7 135.5v2.6M132.7 138.1h1.9M132.7 137.8h1.9M132.7 128h1.9M132.7 128.3h1.9M132.9 138h.1M133 122.4v5.2M133 128.9v5.3M133 135.5v2.6M136.4 138.1h1.8M136.4 137.8h1.8"/>
<path d="M136.4 128h1.8M136.4 128.3h1.8M138 138h.1M138 122.4v5.2M138 128.9v5.3M138 135.5v2.6M138.2 138h.1M138.3 138l.1 .1M138.3 122.4v5.2M138.3 128.9v5.3M138.3 135.5v2.6M138.4 137.8h.1"/>
<path d="M138.4 138.1h.1M138.4 128.3h.1M138.4 128h.1M138.4 137.9l-.1 .1M138.4 137.9h.1M138.4 128v.3M138.5 138.1h-.1M166.9 138.1h.1M166.9 128.3h.1M166.9 137.8l.2 .2M166.9 137.8v.1M166.9 137.8h.1"/>
<path d="M167 128.3h.1M167 128l.1 .1-.1 .2M167 128h-.1M167.1 138l-.1 .1M167.1 138h.1M167.1 122.4v5.2M167.1 128.9v5.3M167.1 135.5v2.6M167.1 138.1h1.9M167.1 137.8h1.9M167.1 128h1.9M167.1 128.3h1.9"/>
<path d="M167.3 138h.1M167.4 122.4v5.2M167.4 128.9v5.3M167.4 135.5v2.6M170.8 138.1h1.9M170.8 137.8h1.9M170.8 128h1.9M170.8 128.3h1.9M172.4 138h.1M172.4 122.4v5.2M172.4 128.9v5.3M172.4 135.5v2.6"/>
<path d="M172.6 138h.1M172.7 138h.1M172.7 138l.1 .1M172.7 122.4v5.2M172.7 128.9v5.3M172.7 135.5v2.6M172.8 137.8h.1M172.8 128h.2M172.8 128.3h.1M172.8 128l-.1 .1 .2 .2M172.9 137.8h.1M172.9 137.8l-.2 .2"/>
<path d="M172.9 137.8l.1 .1M173 138.1h-.2M173 128.3h-.1M201.3 138.1h.1M201.3 128.3h.1M201.4 138.1h.1M201.4 128h.1M201.4 137.8l.1 .2M201.4 137.8l-.1 .1M201.4 128h-.1M201.4 137.8h.1M201.4 128.3h.1"/>
<path d="M201.4 128l.1 .1-.1 .2M201.5 128.3h.1M201.5 138l-.1 .1M201.5 138h.1M201.5 122.4v5.2M201.5 128.9v5.3M201.5 135.5v3.1M201.5 139v.7h.3v-.7M201.6 138.1h1.9M201.6 137.8h1.9M201.6 128h1.9M201.6 128.3h1.9"/>
<path d="M201.6 139.6l2.1-1.5 .4 1zM201.7 138h.1M201.8 122.4v5.2M201.8 128.9v5.3M201.8 135.5v3.1M205.2 138.1h1.9M205.2 137.8h1.9M205.2 128h1.9M205.2 128.3h1.9M206.9 138h.1M206.9 122.4v5.2M206.9 128.9v5.3"/>
<path d="M206.9 135.5v3.1M206.9 139v.7h.3v-.7M207 139.6l2.4-.8 .1 1zM207.1 138h.1M207.2 138l.1 .1M207.2 122.4v5.2M207.2 128.9v5.3M207.2 135.5v3.1M207.2 137.8h.1M207.2 128h.2M207.2 128.3h.1M207.3 128l-.1 .2 .2 .1"/>
<path d="M207.4 138.1h-.2M207.4 137.9l-.2 .1M207.5 121h.1M217.2 138.9h-2.5l-7.7 .7M217.3 133.8h-2.5l-13.2 5.8M270.1 142.7h-197.1v63.5M139.9 206.2v6.3M139.9 206.2l2.2 3.8h-4.4z"/>
</g>
<g fill="none" stroke="#000" stroke-width=".36">
<path d="M73 152.2h70M117.5 142.7v63.5M143 158.4h127.1M143 142.7v63.5M73 161.7h70M73 171.2h70M73 180.8h70M73 190.3h70M73 199.8h197.1M143 187.1h127.1M155.7 187.1v12.7M171.4 199.8v6.4"/>
<path d="M181.1 187.1v12.7M219.3 199.8v6.4M257.4 187.1v12.7"/>
</g>
<g fill="#000" stroke="#000" stroke-width=".2">
<path d="M214.8 16.7l1.3 2.2-1 .3zM215.2 12.8l2.4 .8-.4 .9zM129.6 38.9l2.1 1.5-2.5-.5zM132.4 38.9l2.5 .6-2.6 .5zM140.8 34.9l2.1 1.5-2.5-.6zM126.3 41.9l2.5 .2-2.4 .8zM127.4 44.1l2.2-1.3-1.5 2.1zM128.7 39.8l2.3 1.1-2.5-.2zM128.2 45.2l2.1-1.4-1.4 2.1zM130.5 41l2.6-.4-2.3 1.3zM134.1 46.1l2.5-.6-2.1 1.5zM136.2 48.8l2.2-1.2-1.6 2z"/>
<path d="M137.7 39.4l2.5-.6-2.1 1.5zM127.1 79.9l2.5 .5-2.5 .5zM127.4 84.9l2.5 .5-2.5 .5zM128.1 115.5l2.5 .3-2.5 .7zM128.5 114.2l2.4 .7-2.5 .3zM128.8 116.9h2.5l-2.4 1zM129.5 111.7l2 1.6-2.5-.7zM130.1 109.5l1.7 1.9-2.3-1.1zM130 113.4l2.4 1h-2.6zM130.6 111.2l1.9 1.8-2.4-.9zM131.4 117.3l2.6-.3-2.3 1.2zM133.9 113.9l2.2 1.3-2.6-.4z"/>
<path d="M128.6 137.7l2.5 .5-2.5 .5zM129.6 134.3l2.5 .5-2.5 .5zM201.6 139.6l2.1-1.5 .4 1zM207 139.6l2.4-.8 .1 1z"/>
</g>
<g font-size="6.3">
<text x="143.7" y="175.6">Additional Building</text>
<text x="120.2" y="197.1">Custom Size (inches)</text>
<text x="181.9" y="197.7">Additional_Building</text>
</g>
<g font-size="4.4">
<text x="73.8" y="151.4">Tom Lever</text>
<text x="118.3" y="150.7">10/4/2024</text>
<text x="191.3" y="151.8">Mobility Sangha</text>
<text x="262.6" y="196.9">1</text>
</g>
<g font-size="4.2">
<text x="68.8" y="8.6">2</text>
<text x="208.7" y="8.6">1</text>
<text x="12.1" y="15.2">Left View Of Additional Building</text>
<text x="222.8" y="16.5">GAF FeltBuster High-</text>
<text x="48.8" y="20.8">GAF Cobra IntakePro Rooftop</text>
<text x="222.8" y="21.5">Traction Synthetic</text>
<text x="58.6" y="25.8">Intake Vent (not drawn)</text>
<text x="222.8" y="26.5">Roofing Felt</text>
<text x="19.5" y="30.8">Timberline HDZ Asphalt Shingles (not drawn)</text>
<text x="37.2" y="35.7">GAF Pro-Start Starter Strip Shingles</text>
<text x="223.6" y="34.7">Cor-A-Vent S-400 Soffit</text>
<text x="19.6" y="40.5">GAF WeatherWatch Ice &amp; Water Leak Barrier</text>
<text x="223.6" y="39.7">Strip</text>
<text x="84.2" y="45.5">Drip edge</text>
<text x="223.4" y="47.8">Fasteners</text>
<text x="66" y="50.8">5/8&quot; OSB sheathing</text>
<text x="5.9" y="55.5">B</text>
<text x="91.1" y="56.4">Baffle</text>
<text x="271.4" y="55.5">B</text>
<text x="76.1" y="61">R49 insulation</text>
<text x="54.1" y="66.3">Fiber cement board fascia</text>
<text x="84.4" y="71.3">Subfascia</text>
<text x="70.8" y="76.4">Engineered truss</text>
<text x="215.1" y="75.3">House wrap, siding, shingles,</text>
<text x="41.9" y="81.7">Fiber cement siding (not drawn)</text>
<text x="215.1" y="80.3">intake vent, fasteners, and</text>
<text x="55.8" y="86.5">House wrap (not drawn)</text>
<text x="215.1" y="85.3">most interior materials are</text>
<text x="21.5" y="91.8">2x4 parts of framing for first floor and roof</text>
<text x="215.1" y="90.4">not drawn.</text>
<text x="32.9" y="100.9">7/32&quot; interlocking OSB and adhesive</text>
<text x="86.5" y="96.6">Sill seal</text>
<text x="84.6" y="105.3">2x6 joist</text>
<text x="82.3" y="109.7">4x6 beam</text>
<text x="33.4" y="118.6">5/8&quot; DensGlass FireGuard Sheathing</text>
<text x="64.3" y="114.1">1/2&quot; OSB sheathing</text>
<text x="72.9" y="123.3">Saddle bracket</text>
<text x="12.7" y="127.6">Underlayment between pier and saddle bracket</text>
<text x="89.6" y="136.2">Rebar</text>
<text x="218.1" y="135.3">Ground rod</text>
<text x="83.9" y="139.7">Concrete</text>
<text x="218" y="140.4">Ground rod</text>
<text x="5.8" y="163.4">A</text>
<text x="271.4" y="163.4">A</text>
<text x="151.4" y="204.7">1 / 40.625</text>
<text x="231.6" y="205.3">4</text>
<text x="242.1" y="205.3">24</text>
<text x="68.8" y="210.2">2</text>
<text x="208.7" y="210.2">1</text>
</g>
<g font-size="3.5">
<text x="73.8" y="146">DRAWN</text>
<text x="73.8" y="155.5">CHECKED</text>
<text x="143.7" y="161.7">TITLE</text>
<text x="73.8" y="165.1">QA</text>
<text x="73.8" y="174.6">MFG</text>
<text x="73.8" y="184.1">APPROVED</text>
<text x="145.7" y="190.5">SIZE</text>
<text x="181.9" y="190.5">DWG NO</text>
<text x="260.6" y="190.4">REV</text>
<text x="143.7" y="203.1">SCALE</text>
<text x="220" y="205.3">SHEET</text>
<text x="236.5" y="205.3">OF</text>
</g>
</svg>
